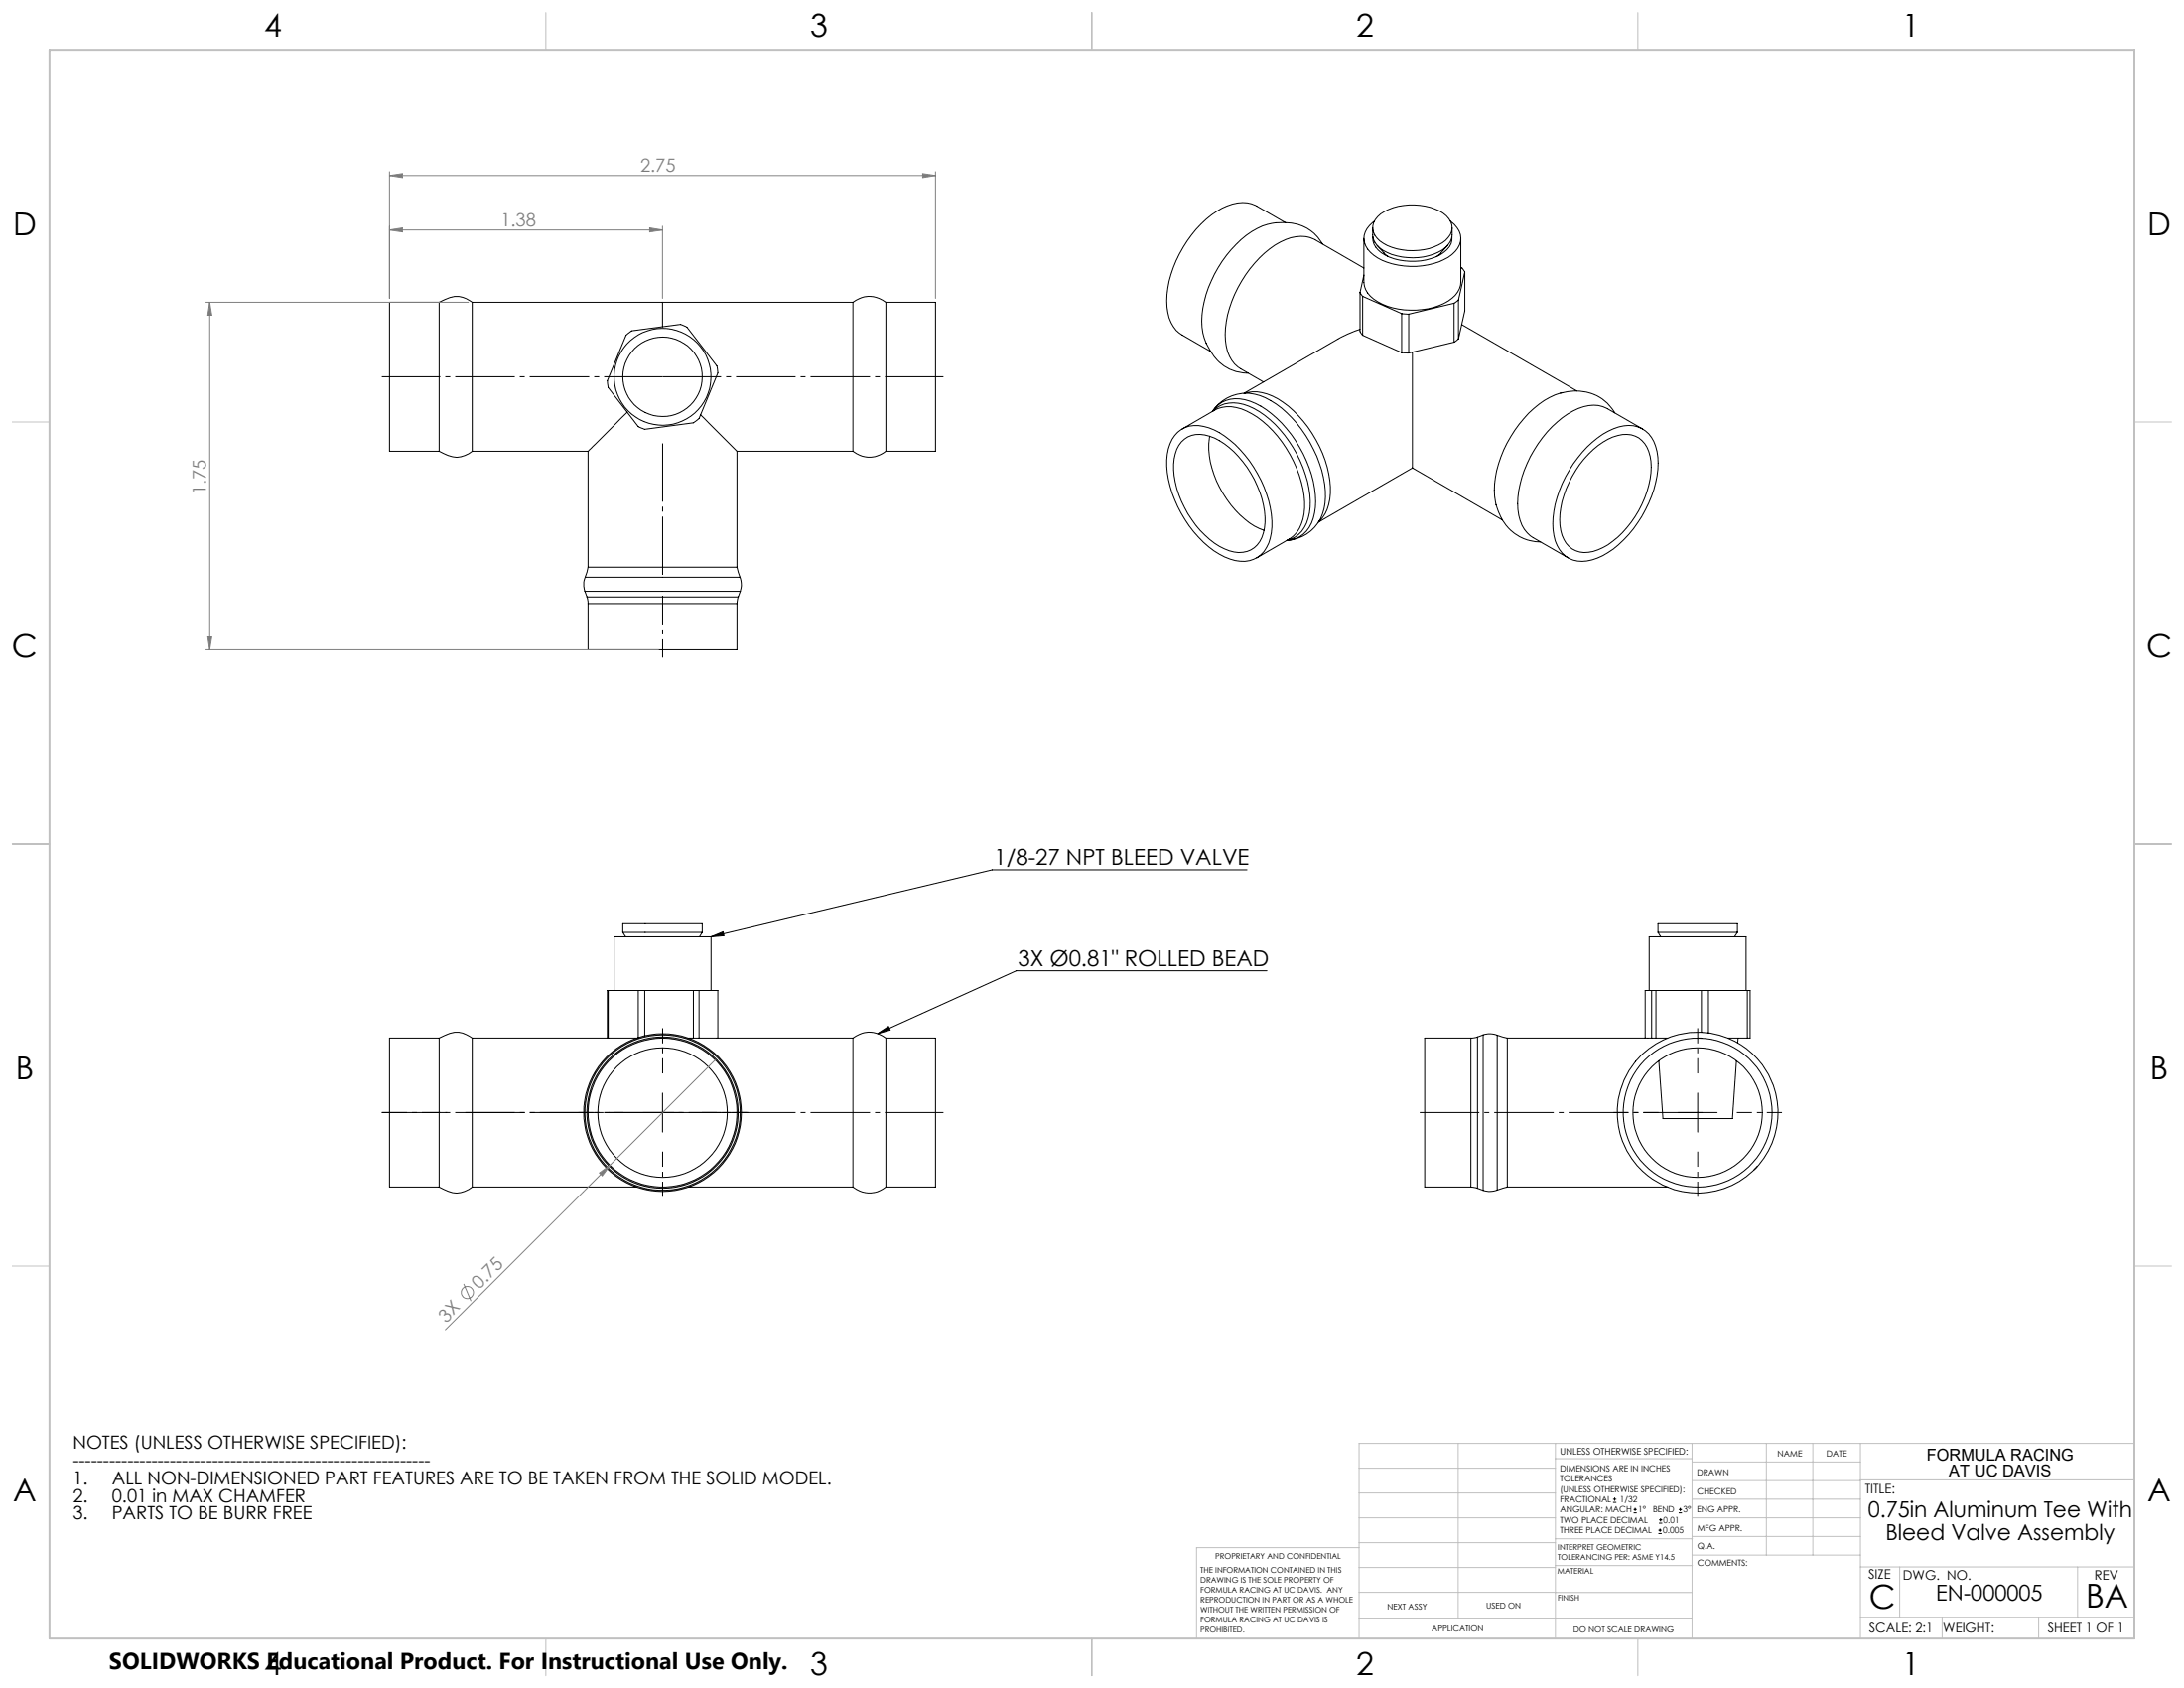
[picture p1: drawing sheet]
<svg xmlns="http://www.w3.org/2000/svg" width="559mm" height="432mm" viewBox="0 0 559 432" stroke-linecap="round" stroke-linejoin="round" font-family="sans-serif">
<g fill="none" stroke="#000" stroke-width=".25">
<path d="M326.4 57a11.6 11.6 0 0 1 10.7 3.7l1.3 1.7M326.4 57a17.6 17.6 0 0 0-11.4 6.9 28.6 28.6 0 0 0-7.4 19.8l.5 2.8 .5 1.3M328.9 57l-7.4-4.3a9.1 9.1 0 0 0-8.8 .6 29.6 29.6 0 0 0-14.2 23.7 9.4 9.4 0 0 0 4 8.7l7.3 4.3M351.2 58.3a5.5 5.5 0 0 0 3.8 6.3 15.1 15.1 0 0 0 14.9-1.3 5.1 5.1 0 0 0 1.6-5M351.6 56.6a5 5 0 0 0-1.7 7.1 13 13 0 0 0 9.4 4.4 17.7 17.7 0 0 0 12.2-3 4.9 4.9 0 0 0-.4-8.5M352.5 55.4a14.3 14.3 0 0 1 13.5-2.3 7.3 7.3 0 0 1 5.5 4.5 4.8 4.8 0 0 1-3.5 5.1 15.3 15.3 0 0 1-15-1.1 3.9 3.9 0 0 1-.5-6.2zM112.4 77.3a8 8 0 0 1 6-1.2l2.4 1.2M112.4 77.3v38.1M112.4 77.3h-12.7v38.1h12.7M120.8 77.3v38.1M120.8 77.3h97.4M169.5 77.3v6.3"/>
<path d="M218.2 77.3a6.6 6.6 0 0 1 8.5 0M218.2 77.3v38.1M226.7 77.3v38.1M226.7 77.3h12.7v38.1h-12.7M348 74.9l.7 .9M348 74.9v9.9l.7 1M348.7 75.8l9.9 4.4M348.7 75.8v10M349 61v11.2a5.8 5.8 0 0 0 3.5 5 19.3 19.3 0 0 0 18.1-.2 6.1 6.1 0 0 0 3.2-4.8v-11.2M349 68.6l-12.5-7.3a9.1 9.1 0 0 0-8.9 .6 29.6 29.6 0 0 0-14.1 23.7 9.4 9.4 0 0 0 3.9 8.7l5.9 3.4M349 70.4l-1 4.5M351.3 60.5a4.7 4.7 0 0 0 3.1 4.8 15.5 15.5 0 0 0 15-.7 4.2 4.2 0 0 0 2.1-4.1"/>
<path d="M352.4 62.8l1.7 1.9 1.1 1M370.4 62.8l-1.9 2.1-1 .8M372 77.6l-11.6 2.8M372 77.6v9.9M373.2 76.8l-1.2 .8M373.2 76.8v9.9M373.8 68.4l.3 .2 .7 1M374.8 69.6l-1.6 7.2M374.8 69.6v9.9l-1.6 7.2M160.2 85.7l1.4-1.1 12.5-1.6 1.7 .7 7.6 9.9 .2 .9 .1 .9-4.8 11.7-1.5 1.1-12.4 1.6-1.7-.7-7.7-10-.2-1.1v-.6zM308.6 87.8a12.2 12.2 0 0 0 7.6 7.2l3.1 .4M348 84.2l-4.9 2.1-24.8 14.3"/>
<path d="M348.7 85.8l9.9 4.4M358.6 80.2l1.8 .2M358.6 90.2l1.8 .1M358.6 80.2v10M360.4 80.4v9.9M361.4 90.1v29.6M372 87.5l-11.6 2.8M373.2 86.7l-1.2 .8M374 83l29.5 17M112.4 115.4a8.6 8.6 0 0 0 5.5 1.4l2-.7 .9-.7M120.8 115.4h29.7M150.5 115.4v29.7"/>
<path d="M160.5 105.4l-10 10M179.2 106.1l9.4 9.3M188.6 115.4v29.7M188.6 115.4h29.6M218.2 115.4a6.6 6.6 0 0 0 8.5 0M301.3 110.6a7.4 7.4 0 0 1 8-1.2 24.8 24.8 0 0 1 12.4 11.7 23.9 23.9 0 0 1 3.3 16.6 7.1 7.1 0 0 1-9 5.7 22.6 22.6 0 0 1-12.8-10.4 26.5 26.5 0 0 1-4.5-16.8 9.6 9.6 0 0 1 2.6-5.6zM302.3 113a6.4 6.4 0 0 1 7.2-1.4 22.3 22.3 0 0 1 12.2 12.6 18 18 0 0 1 1.2 13.3 6.3 6.3 0 0 1-8.4 3.4 22.9 22.9 0 0 1-12.2-12.7 18.1 18.1 0 0 1-1.2-13.3zM302.5 109.7l8.3-4.8a9.3 9.3 0 0 1 9.5 1 29.6 29.6 0 0 1 13.5 24.1 9 9 0 0 1-4 7.9l-8.3 4.8M309.5 111.6a21.8 21.8 0 0 0 4.4 16.1 20.4 20.4 0 0 0 9.5 8M310.2 105.3a7.6 7.6 0 0 1 9.6-2.7 27 27 0 0 1 13.6 13.5 23.8 23.8 0 0 1 2.6 16.5 7.3 7.3 0 0 1-6.4 5.6M310.3 105.2a7.3 7.3 0 0 1 7.9-1.8 24.2 24.2 0 0 1 12.7 11.1 25.8 25.8 0 0 1 4.1 16.7 7.7 7.7 0 0 1-5.6 7M318.4 100.6a14.1 14.1 0 0 1 9.5 3.8 31.5 31.5 0 0 1 11.2 22.7 12.6 12.6 0 0 1-1.6 6.3"/>
<path d="M318.5 100.6a10.2 10.2 0 0 1 8.5 1.4 29.7 29.7 0 0 1 13.4 24.2 9.4 9.4 0 0 1-2.9 7.2M318.6 100.6a10.2 10.2 0 0 0-8.2 4.4M361.4 119.7l23 13.3M361.4 119.7l-24.1 13.9M399.2 100.6a11.7 11.7 0 0 1 14 5M399.7 100.4a22 22 0 0 0-12.1 9.7 27.3 27.3 0 0 0-5.2 16.8l.4 2.3M406.1 114.3a16.6 16.6 0 0 1 10.6-5.5 7.3 7.3 0 0 1 7.3 6.7 25.7 25.7 0 0 1-5 18.3 23.1 23.1 0 0 1-11.6 9.4 7.3 7.3 0 0 1-9.8-6.2 25.5 25.5 0 0 1 4.9-18.3zM406.4 116.2a14 14 0 0 1 9.8-5.1 6.3 6.3 0 0 1 6 5.6 22.3 22.3 0 0 1-3.8 15.5 20.5 20.5 0 0 1-10.8 8.9 6.3 6.3 0 0 1-8.3-5.4 21.9 21.9 0 0 1 3.9-15.4l1-1.5zM420.3 109.7l-9-5.1a8.8 8.8 0 0 0-8.8 .5 29.6 29.6 0 0 0-14.1 22.1 11 11 0 0 0 3.1 9.9l9.7 5.6M329.6 138.2l-.4 .1M337.5 133.4a10.2 10.2 0 0 1-7.9 4.8M382.8 129.1a11.9 11.9 0 0 0 10.1 9.5h1.3"/>
<path d="M149.6 151.3h39.8M149.6 151.3l.6 1.4M149.7 147.7a5.3 5.3 0 0 0-.1 3.6M149.7 147.7h39.6M150.2 152.7l.3 1.7M150.2 152.7h38.7M150.5 145.1l-.8 2.6M150.5 145.1h38.1M150.5 154.4v11.8h38.1v-11.8M150.5 154.4h38.1M188.6 145.1l.7 2.6M188.9 152.7l-.3 1.7"/>
<path d="M189.3 147.7a5.3 5.3 0 0 1 .1 3.6M189.4 151.3l-.5 1.4M159.3 238.5v-2.2h20.4v2.2M159.3 238.5h20.4M159.3 238.5l.8 1.1M179.7 238.5l-.7 1.1M181.9 239.6h-24.8v13.8M181.9 239.6l3.1-1.2 .2 1zM181.9 239.6v13.8M319.1 222.5h-65.2l-72 17.1M424.2 238.5h20.3M424.2 238.5v-2.2h20.3v2.2"/>
<path d="M424.2 238.5l.7 1.1M444.5 238.5l-.7 1.1M155.6 253.4h-.2v12.1M155.6 253.4h7.7M155.6 253.4v12.1M163.3 253.4h1.7M163.3 253.4v12M165 253.4v11.6M165 253.4h12.4M177.4 253.4h1.5M177.4 253.4v12.1M178.9 253.4h4.8v12.1"/>
<path d="M178.9 253.4v12.1M324.2 248.3h-64.2l-35.5 16.1M422 253.4v-13.8h24.8v13.8M422.6 253.4h1.1M422.6 253.4h-1.7v12.1M422.6 253.4v12.1M423.7 253.4h11.6M423.7 253.4v12.1M435.3 253.4h1.8M435.3 253.4v10.7M437.1 253.4h10M437.1 253.4v10.8"/>
<path d="M447.1 253.4h.7v12.1h-.7M447.1 253.4v12.1M112.4 265.5a8 8 0 0 1 6-1.2l2.4 1.2M112.4 265.5v38.1M112.4 265.5h-12.7v38.1h12.7M120.8 265.5v38.1M120.8 265.5h34.6M155.4 265.5h.2M155.6 265.5h7.3M169.5 279.6v10M176.1 265.5h1.3M177.4 265.5h1.5"/>
<path d="M178.9 265.5h39.3M218.2 265.5a6.6 6.6 0 0 1 8.5 0M218.2 265.5v38.1M224.5 264.4l2.8-1.8 .5 .9zM226.7 265.5v38.1M226.7 265.5h12.7v38.1h-12.7M376.3 265.5h-11.8v38.1h11.8M376.3 265.5v38.1M378 265.3l-1.7 .2M378 265.3v38.7M379.5 264.7a5.3 5.3 0 0 1 3.6 .1M379.5 264.7v39.8"/>
<path d="M379.5 264.7l-1.5 .6M383.1 264.8l2.6 .7M383.1 264.8v39.6M385.7 265.5v38.1M385.7 265.5h36.9M422.6 265.5h1.1M423.7 265.5h2.9M424.4 271.4l1.1 14.7h17.8l1-14.7M434.4 265.5h.9M434.4 279.6v10M442.1 265.5h5M444.7 265.5l-.1 1.3"/>
<path d="M164.5 284.6h10M429.4 284.6h9.9M449.6 298.4l-.8 .8M112.4 303.6a8.6 8.6 0 0 0 5.5 1.4l2-.7 .9-.7M120.8 303.6h42.1M176.1 303.6h42.1M218.2 303.6a6.6 6.6 0 0 0 8.5 0M376.3 303.6l1.7 .4M378 304l1.5 .5M383.1 304.4a5.3 5.3 0 0 1-3.6 .1M385.7 303.6l-2.6 .8M385.7 303.6h41.1"/>
<path d="M412.7 384.3h.9M412.7 383.5h.9M413.1 383.1v.8M418 387h.8M418 386.2h.8M418.4 385.7v.9M424.3 392.3h.9M424.3 391.4h.9M424.5 389.6h.8M424.5 388.8h.8M424.7 391v.9M424.9 388.4v.8"/>
<path d="M429.5 387h.9M429.5 386.2h.9M429.9 385.7v.9"/>
<circle cx="169.5" cy="96.4" r="10.2"/>
<circle cx="169.5" cy="96.4" r="12.4"/>
<circle cx="169.5" cy="284.6" r="19.4"/>
<circle cx="169.5" cy="284.6" r="19.9"/>
<circle cx="169.5" cy="284.6" r="16.6"/>
<circle cx="169.5" cy="284.6" r="20.2"/>
<circle cx="169.5" cy="284.6" r="19.1"/>
<circle cx="434.4" cy="284.6" r="16.6"/>
<circle cx="434.4" cy="284.6" r="19.1"/>
<circle cx="434.4" cy="284.6" r="20.6"/>
</g>
<g fill="none" stroke="#808080" stroke-width=".25">
<path d="M99.7 44.9l3.3-.5v1zM99.7 58.8l3.3-.5v1zM99.7 43.9v32.4M99.7 44.9h139.7M99.7 58.8h69.8M166.2 58.3l3.3 .5-3.3 .5zM169.5 57.9v18.4M236.1 44.4l3.3 .5-3.3 .5zM239.4 43.9v32.4M52.7 77.3h67.1M53.7 77.3l.5 3.3h-1zM53.7 77.3v88.9"/>
<path d="M52.7 166.2h115.8M53.2 162.9h1l-.5 3.3zM183 271.1l-26.9 27M156.1 298.1l-42.2 42M153.4 300l2.7-1.9-2 2.7zM118.6 328.4l1.9 4.4"/>
<circle cx="119.6" cy="330.6" r="1.55"/>
</g>
<path d="M436.4 284.6h-73.9" fill="none" stroke="#000" stroke-width=".25" stroke-dasharray="15.2 1.3 1.3 1.3" stroke-dashoffset="-.7" stroke-linecap="butt"/>
<path d="M169.5 274.6v-11.6M434.4 274.6v-11.6M159.5 284.6h-11.5M169.5 294.6v11.5M179.5 284.6h11.6M424.4 284.6h-11.6M434.4 294.6v11.5M444.4 284.6h11.5" fill="none" stroke="#000" stroke-width=".25" stroke-dasharray="15.2 1.3 1.3 1.3" stroke-dashoffset="11.4" stroke-linecap="butt"/>
<path d="M118.8 284.6h72.9" fill="none" stroke="#000" stroke-width=".25" stroke-dasharray="15.2 1.3 1.3 1.3" stroke-dashoffset="-.2" stroke-linecap="butt"/>
<path d="M97.7 284.6h16.7" fill="none" stroke="#000" stroke-width=".25" stroke-dasharray="15.2 1.3 1.3 1.3" stroke-dashoffset="8.8" stroke-linecap="butt"/>
<path d="M97.7 96.4h71.8M169.5 96.4h71.9M169.5 113.4v33.7M97.7 284.6h71.8M169.5 284.6h71.9" fill="none" stroke="#000" stroke-width=".25" stroke-dasharray="15.2 1.3 1.3 1.3" stroke-dashoffset=".3" stroke-linecap="butt"/>
<path d="M169.5 152.4v15.8" fill="none" stroke="#000" stroke-width=".25" stroke-dasharray="15.2 1.3 1.3 1.3" stroke-dashoffset="7.9" stroke-linecap="butt"/>
<g fill="none" stroke="#c0c0c0" stroke-width=".25">
<path d="M139.7 3.2v9.5M279.4 3.2v9.5M419.1 3.2v9.5M3.1 107.9h9.6M546.1 107.9h9.5M3.1 215.9h9.6M546.1 215.9h9.5M3.1 323.8h9.6M546.1 323.8h9.5M347.7 375.6h50.3M373.1 369.2v44.9M398 369.2v49.9"/>
<path d="M398 373.1h34.9M432.9 369.2v49.9M432.9 378.7h43.1M432.9 374h43.1M451.9 369.2v28.6M463.8 369.2v28.6M476 369.2v49.9M476 378.6h70.1M546.1 369.2h-198.4v49.9M347.7 394.6h50.3M347.7 388.3h50.3M347.7 381.9h50.3"/>
<path d="M347.7 395.9h-41.6v23.2M398 393.6h35M432.9 383.5h43.1M432.9 388.3h43.1M432.9 393h43.1M433 397.8h43M139.7 419.1v9.6M279.4 419.1v9.6M347.7 414.1h85.2M347.7 401h50.3M347.7 407.3h50.3M398 407.4h34.9"/>
<path d="M398 400.5h35M419.1 419.1v9.6M476 413.7h70.1M476 400.8h70.1M486.1 400.8v12.9M496.9 413.7v5.4M521.6 413.7v5.4M531.6 400.8v12.9"/>
</g>
<path d="M12.7 12.7h533.4v406.4h-533.4z" fill="none" stroke="#c0c0c0" stroke-width=".5"/>
<path d="M181.9 239.6l3.1-1.2 .2 1zM224.5 264.4l2.8-1.8 .5 .9z" fill="#000"/>
<g fill="#808080">
<path d="M153.4 300l2.7-1.9-2 2.7z"/>
<path d="M99.7 44.9l3.3-.5v1zM236.1 44.4l3.3 .5-3.3 .5zM99.7 58.8l3.3-.5v1zM166.2 58.3l3.3 .5-3.3 .5z"/>
<path d="M53.7 77.3l.5 3.3h-1zM53.2 162.9h1l-.5 3.3z"/>
</g>
<g font-size="8.5">
<text x="478.3" y="411.4">C</text>
<text x="533.7" y="411.3">BA</text>
</g>
<g font-size="8.1">
<text x="67.6" y="9.3">4</text>
<text x="207.3" y="9.3">3</text>
<text x="347" y="9.3">2</text>
<text x="486.7" y="9.3">1</text>
<text x="3.3" y="60.1">D</text>
<text x="549.4" y="60.1">D</text>
<text x="3" y="168">C</text>
<text x="549.1" y="168">C</text>
<text x="4" y="276">B</text>
<text x="550.1" y="276">B</text>
<text x="3.3" y="383.9">A</text>
<text x="549.4" y="383.9">A</text>
<text x="67.6" y="428.4">4</text>
<text x="207.3" y="428.4">3</text>
<text x="347" y="428.4">2</text>
<text x="486.7" y="428.4">1</text>
</g>
<text font-size="5.9" x="27.9" y="427">SOLIDWORKS Educational Product. For Instructional Use Only.</text>
<g font-size="5.6">
<text x="254.4" y="221.2">1/8-27 NPT BLEED VALVE</text>
<text x="260.4" y="247.1">3X Ø0.81&quot; ROLLED BEAD</text>
<text x="478" y="388.2">0.75in Aluminum Tee With</text>
<text x="482.4" y="393.9">Bleed Valve Assembly</text>
<text x="495.4" y="409.4">EN-000005</text>
</g>
<g font-size="4.7" fill="#808080">
<text x="163.8" y="43.9">2.75</text>
<text x="128.1" y="57.8">1.38</text>
<text x="52.7" y="126.6" transform="rotate(-90 52.7 126.6)">1.75</text>
<text x="122.6" y="330" transform="rotate(-45 122.6 330)">0.75</text>
<text x="114.1" y="338.5" transform="rotate(-45 114.1 338.5)">3X</text>
</g>
<g font-size="4.7">
<text x="18.6" y="370.6">NOTES (UNLESS OTHERWISE SPECIFIED):</text>
<text x="18.6" y="375.2">-----------------------------------------------------------</text>
<text x="18.6" y="379.7">1.</text>
<text x="28.6" y="379.7">ALL NON-DIMENSIONED PART FEATURES ARE TO BE TAKEN FROM THE SOLID MODEL.</text>
<text x="18.6" y="384.2">2.</text>
<text x="18.6" y="388.7">3.</text>
<text x="28.6" y="384.2">0.01 in MAX CHAMFER</text>
<text x="28.6" y="388.7">PARTS TO BE BURR FREE</text>
</g>
<g font-size="4.2">
<text x="493" y="373.5">FORMULA RACING</text>
<text x="498.7" y="377.8">AT UC DAVIS</text>
</g>
<g font-size="3.4">
<text x="477.2" y="381.9">TITLE:</text>
<text x="478.1" y="404">SIZE</text>
<text x="486.9" y="404">DWG. NO.</text>
<text x="535.9" y="404.1">REV</text>
<text x="478.2" y="417.6">SCALE: 2:1</text>
<text x="497.1" y="417.7">WEIGHT:</text>
<text x="523.9" y="417.6">SHEET 1 OF 1</text>
</g>
<text font-size="2.4" x="399.2" y="372.1">UNLESS OTHERWISE SPECIFIED:</text>
<g font-size="2.2">
<text x="399.2" y="376.4">DIMENSIONS ARE IN INCHES</text>
<text x="434.2" y="377.3">DRAWN</text>
<text x="454.8" y="372.5">NAME</text>
<text x="467.3" y="372.6">DATE</text>
<text x="399.2" y="379">TOLERANCES</text>
<text x="399.2" y="381.7">(UNLESS OTHERWISE SPECIFIED):</text>
<text x="434.3" y="382.2">CHECKED</text>
<text x="399.2" y="384.3">FRACTIONAL</text>
<text x="399.2" y="387">ANGULAR: MACH</text>
<text x="399.2" y="389.6">TWO PLACE DECIMAL</text>
<text x="414.5" y="384.3">1/32</text>
<text x="419.1" y="387">1°</text>
<text x="422.9" y="387">BEND</text>
<text x="425.6" y="389.6">0.01</text>
<text x="430.6" y="387">3°</text>
<text x="434.2" y="386.8">ENG APPR.</text>
<text x="399.2" y="392.3">THREE PLACE DECIMAL</text>
<text x="425.5" y="392.3">0.005</text>
<text x="434.3" y="391.6">MFG APPR.</text>
<text x="434.3" y="396.3">Q.A.</text>
<text x="434.3" y="400.5">COMMENTS:</text>
</g>
<g font-size="2.1">
<text x="354.9" y="411.6">NEXT ASSY</text>
<text x="380.3" y="411.6">USED ON</text>
<text x="366.3" y="417.4">APPLICATION</text>
<text x="402.5" y="417.5">DO NOT SCALE DRAWING</text>
</g>
<g font-size="2">
<text x="310.9" y="398.8">PROPRIETARY AND CONFIDENTIAL</text>
<text x="398.6" y="396.5">INTERPRET GEOMETRIC</text>
<text x="398.6" y="399">TOLERANCING PER: ASME Y14.5</text>
<text x="307.2" y="402.4">THE INFORMATION CONTAINED IN THIS</text>
<text x="307.2" y="404.9">DRAWING IS THE SOLE PROPERTY OF</text>
<text x="307.2" y="407.5">FORMULA RACING AT UC DAVIS. ANY</text>
<text x="398.5" y="402.6">MATERIAL</text>
<text x="307.2" y="410">REPRODUCTION IN PART OR AS A WHOLE</text>
<text x="307.2" y="412.5">WITHOUT THE WRITTEN PERMISSION OF</text>
<text x="398.5" y="409.4">FINISH</text>
<text x="307.2" y="415">FORMULA RACING AT UC DAVIS IS</text>
<text x="307.2" y="417.6">PROHIBITED.</text>
</g>
</svg>
